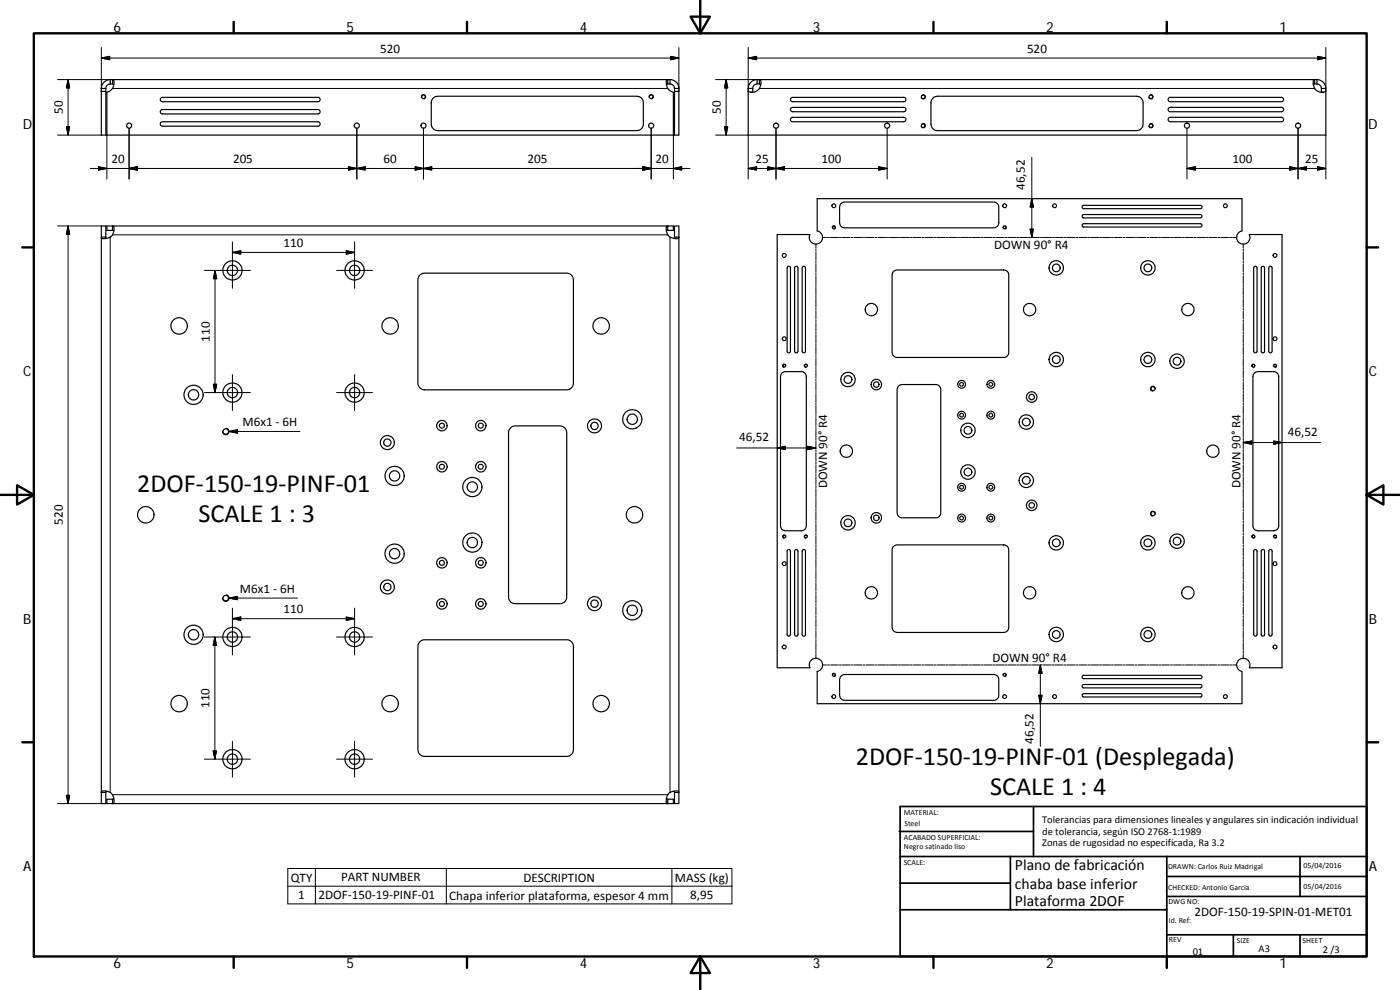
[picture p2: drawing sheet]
<svg xmlns="http://www.w3.org/2000/svg" width="420mm" height="297mm" viewBox="0 0 420 297" stroke-linecap="round" stroke-linejoin="round" font-family="sans-serif">
<g fill="none" stroke="#000" stroke-width=".36">
<path d="M30.4 26.5v.9M30.4 27.4v13.1h1.4v-13.1M30.4 26.5h1.4M30.4 27.4h1.4M31.8 26.5v.9M33.1 23.9h.7M33.1 25.2a1.37 1.37 0 0 0-1.3 1.3M33.1 25.2h.7M33.1 23.9a2.67 2.67 0 0 0-2.7 2.6M33.1 23.9v1.3M33.8 23.9h166.6M33.8 25.2l.4 .2"/>
<path d="M33.8 23.9v1.3M48.2 29.4l.6-.2h46.6a.66 .66 0 0 1 .7 .7 .66 .66 0 0 1-.7 .6h-46.6a.65 .65 0 0 1-.7-.3 .65 .65 0 0 1 .1-.8zM48.2 33.1l.6-.2h46.6a.66 .66 0 0 1 .7 .6 .66 .66 0 0 1-.7 .7h-46.6a.65 .65 0 0 1-.7-.4 .65 .65 0 0 1 .1-.7zM48.2 36.7l.6-.2h46.6a.67 .67 0 0 1 .7 .7 .67 .67 0 0 1-.7 .7h-46.6a.67 .67 0 0 1-.7-.4 .67 .67 0 0 1 .1-.8zM130.1 29.3l1.3-.4h59.7a1.97 1.97 0 0 1 2 2v6.3a1.96 1.96 0 0 1-2 2h-59.7a2 2 0 0 1-2-2v-6.7zM200.4 23.9h.7M200.4 25.2l-.4 .2M200.4 23.9h-.1a2.59 2.59 0 0 0 1.8 3.7v12.9h-170v-12.9a2.68 2.68 0 0 0 1.8-3.7h-.1M200.4 25.2h.7M200.4 23.9v1.3M201.1 23.9a2.67 2.67 0 0 1 2.6 2.6M201.1 25.2a1.41 1.41 0 0 1 1.3 1.3"/>
<path d="M201.1 23.9v1.3M202.4 26.5v.9M202.4 26.5h1.3v.9h-1.3M203.7 27.4v13.1h-1.3v-13.1M224.5 27.4v13.1h173.4v-13.1M224.5 26.5h1.4M224.5 26.5v.9M225.2 27.6h.7M225.9 26.5v1.1M225.9 27.6v.1M227.2 23.9a2.71 2.71 0 0 0-2.7 2.6M227.2 23.9v1.3"/>
<path d="M227.2 23.9h.7M227.9 23.9h.1a2.64 2.64 0 0 1-.4 3 2.64 2.64 0 0 1-3.1 .5M227.9 25.2l.4 .2M227.9 23.9v1.3M227.9 23.9h166.6M227.9 25.2a1.54 1.54 0 0 0-2 1.3M237.4 35.4l.5-.2h33.3a.67 .67 0 0 1 .7 .7 .67 .67 0 0 1-.7 .6h-33.3a.67 .67 0 0 1-.6-.4 .67 .67 0 0 1 .1-.7zM237.4 32.4l.5-.2h33.3a.66 .66 0 0 1 .7 .7 .66 .66 0 0 1-.7 .6h-33.3a.67 .67 0 0 1-.6-.4 .67 .67 0 0 1 .1-.7zM237.4 29.4l.5-.2h33.3a.66 .66 0 0 1 .7 .7 .66 .66 0 0 1-.7 .6h-33.3a.66 .66 0 0 1-.6-.4 .66 .66 0 0 1 .1-.7zM280.1 29.3l1.3-.4h59.7a2 2 0 0 1 2 2v6.3a2 2 0 0 1-2 2h-59.7a2 2 0 0 1-2-2v-6.7zM350.7 32.4l.5-.2h33.4a.66 .66 0 0 1 .6 .7 .66 .66 0 0 1-.6 .6h-33.4a.66 .66 0 0 1-.6-.4 .66 .66 0 0 1 .1-.7zM350.7 35.4l.5-.2h33.4a.67 .67 0 0 1 .6 .7 .67 .67 0 0 1-.6 .6h-33.4a.66 .66 0 0 1-.6-.4 .66 .66 0 0 1 .1-.7z"/>
<path d="M350.7 29.4l.5-.2h33.4a.66 .66 0 0 1 .6 .7 .66 .66 0 0 1-.6 .6h-33.4a.65 .65 0 0 1-.6-.3 .65 .65 0 0 1 .1-.8zM394.5 23.9h.7M394.5 25.2h.7M394.5 23.9v1.3M394.5 25.2l-.3 .2M395.2 25.2a1.41 1.41 0 0 1 1.4 1.3M395.2 23.9v1.3M395.2 23.9a2.89 2.89 0 0 1 2.7 3.5 2.63 2.63 0 0 1-3-.5 2.63 2.63 0 0 1-.5-3h.1M396.6 26.5v1.1M396.6 27.6h.7M396.6 27.6v.1M396.6 26.5h1.3"/>
<path d="M30.4 67.8h1.4v3.3h-1.4zM31.8 71.1l.1 .4M33.8 67.8h166.6a1.17 1.17 0 0 0-.4 1.7 2.73 2.73 0 0 0 3.7 1.9v-.3M33.8 67.8v1.3M33.8 67.8h.1a2.55 2.55 0 0 1-.4 3 2.55 2.55 0 0 1-3.1 .5v166.5M33.8 69.1l.4 .2M33.8 67.8h-1.7v1.3h1.7M200.4 69.1l-.4 .2M200.4 67.8h1.7v1.3h-1.7zM202.4 71.1v-3.3h1.3v3.3M202.4 71.1h1.3M202.4 71.1l-.1 .4"/>
<path d="M203.7 71.1v166.7a1.11 1.11 0 0 0-1.6-.4 2.71 2.71 0 0 0-1.9 3.7h.2M233.2 70.4h9.9a1.99 1.99 0 0 0 1.1 2.7 1.99 1.99 0 0 0 2.6-1.3 1.99 1.99 0 0 0-1.6-2.5v-9.7h127.5v9.7a2 2 0 0 0-1.5 2.5 2 2 0 0 0 2.6 1.3 2 2 0 0 0 1.1-2.7h9.9v130h-9.9a2 2 0 0 0-1.1-2.8 2 2 0 0 0-2.6 1.4 2 2 0 0 0 1.5 2.5v9.6h-127.5v-9.6a2 2 0 0 0 1.6-2.5 2 2 0 0 0-2.6-1.4 2 2 0 0 0-1.1 2.8h-9.9zM252.4 61.1l1.1-.5h44.7a1.52 1.52 0 0 1 1.6 1.5v4.8a1.52 1.52 0 0 1-1.6 1.5h-44.7a1.56 1.56 0 0 1-1.5-1.5v-4.8zM324.9 67.2l35.3-.1a.5 .5 0 0 1 .5 .5 .5 .5 0 0 1-.5 .5h-35l-.4-.2zM324.9 64.5l35.3-.1a.51 .51 0 0 1 .5 .5 .51 .51 0 0 1-.5 .5h-35l-.4-.3zM324.9 61.7l35.3-.1a.5 .5 0 0 1 .5 .5 .5 .5 0 0 1-.5 .5h-35l-.4-.2zM126.1 82.4l1.3-.4h42.7a2.04 2.04 0 0 1 2 2v31a2.04 2.04 0 0 1-2 2h-42.7a2.01 2.01 0 0 1-2-2v-31l.3-1zM236.3 80.1l.5-.2 .4 .5v25a.5 .5 0 0 1-.5 .5 .5 .5 0 0 1-.5-.5zM238.6 80.1a.51 .51 0 0 1 .5-.2 .51 .51 0 0 1 .4 .5v25a.51 .51 0 0 1-.5 .5 .51 .51 0 0 1-.5-.5zM240.9 80.1l.6-.2 .2 .5v25a.5 .5 0 0 1-.5 .5 .5 .5 0 0 1-.5-.5zM268.2 81.4l1-.4h32a1.48 1.48 0 0 1 1.5 1.5v23.3a1.48 1.48 0 0 1-1.5 1.5h-32a1.56 1.56 0 0 1-1.5-1.5v-23.3zM376.4 80.1l.5-.2 .4 .5v25a.51 .51 0 0 1-.5 .5 .51 .51 0 0 1-.6-.5z"/>
<path d="M378.6 80.1a.5 .5 0 0 1 .6-.2 .5 .5 0 0 1 .3 .5v25a.5 .5 0 0 1-.5 .5 .5 .5 0 0 1-.5-.5zM380.9 80.1l.6-.2 .3 .5v25a.5 .5 0 0 1-.5 .5 .5 .5 0 0 1-.5-.5zM234.7 111.9l1-.4h4.8a1.48 1.48 0 0 1 1.5 1.5v44.8a1.52 1.52 0 0 1-1.5 1.5h-4.8a1.48 1.48 0 0 1-1.5-1.5v-44.8zM269.7 115.8l1.1-.4h10a1.48 1.48 0 0 1 1.5 1.5v37a1.45 1.45 0 0 1-1.5 1.5h-10a1.52 1.52 0 0 1-1.6-1.5v-37zM376.5 111.9l.7-.4h5.1a1.48 1.48 0 0 1 1.5 1.5v44.8a1.52 1.52 0 0 1-1.5 1.5h-4.8a1.52 1.52 0 0 1-1.5-1.5v-44.8zM153.3 128.3l1.3-.5h13.5a2.01 2.01 0 0 1 2 2v49.3a2 2 0 0 1-2 2h-13.5a1.97 1.97 0 0 1-2-2v-49.3l.1-.7zM236.3 165l.7-.1 .2 .5v25a.5 .5 0 0 1-.5 .5 .5 .5 0 0 1-.5-.5zM238.6 165l.6-.1 .3 .5v25a.51 .51 0 0 1-.5 .5 .51 .51 0 0 1-.5-.5zM240.9 165l.6-.1 .2 .5v25a.5 .5 0 0 1-.5 .5 .5 .5 0 0 1-.5-.5zM268.2 163.9l1-.4h32a1.45 1.45 0 0 1 1.5 1.5v23.3a1.52 1.52 0 0 1-1.5 1.5h-32a1.6 1.6 0 0 1-1.5-1.5v-23.3zM376.4 165l.6-.1 .3 .5v25a.51 .51 0 0 1-.5 .5 .51 .51 0 0 1-.6-.5zM378.6 165l.7-.1 .2 .5v25a.5 .5 0 0 1-.5 .5 .5 .5 0 0 1-.5-.5z"/>
<path d="M380.9 165l.6-.1 .3 .5v25a.5 .5 0 0 1-.5 .5 .5 .5 0 0 1-.5-.5zM126.1 192.4l1.3-.4h42.7a2.04 2.04 0 0 1 2 2v31a2.05 2.05 0 0 1-2 1.9h-42.7a1.97 1.97 0 0 1-2-1.9v-31l.1-.7zM252.2 203l1.3-.6h44.7a1.52 1.52 0 0 1 1.6 1.5v4.7a1.48 1.48 0 0 1-1.6 1.5h-44.7a1.52 1.52 0 0 1-1.5-1.5v-4.7zM324.9 202.8l35.3-.2a.5 .5 0 0 1 .5 .5 .5 .5 0 0 1-.5 .5h-35l-.4-.2zM324.9 205.5l35.3-.1a.51 .51 0 0 1 .5 .5 .51 .51 0 0 1-.5 .5h-35l-.4-.3zM324.9 208.2l35.3-.1a.51 .51 0 0 1 .5 .5 .51 .51 0 0 1-.5 .5h-35l-.4-.2zM30.4 237.8v-.1a2.55 2.55 0 0 1 3.1 .4 2.55 2.55 0 0 1 .4 3h-1.8v-1.3h1.7M30.4 237.8h1.4M31.8 237.8v3.3h-1.4v-3.3M31.9 237.4l-.1 .4M33.8 239.8v1.3h166.6M34.2 239.6l-.4 .2"/>
<path d="M200 239.6l.4 .2M200.4 239.8h1.7v1.3h-1.7M200.4 239.8v1.3M202.3 237.4l.1 .4M202.4 237.8h1.3v3.3h-1.3z"/>
<circle cx="38.8" cy="37.7" r=".77"/>
<circle cx="107.1" cy="37.7" r=".77"/>
<circle cx="127.1" cy="37.7" r=".76"/>
<circle cx="127.1" cy="29.1" r=".53"/>
<circle cx="195.4" cy="37.7" r=".77"/>
<circle cx="195.4" cy="29" r=".54"/>
<circle cx="232.9" cy="37.7" r=".77"/>
<circle cx="266.2" cy="37.7" r=".76"/>
<circle cx="277.1" cy="37.7" r=".55"/>
<circle cx="277.1" cy="29" r=".54"/>
<circle cx="345.4" cy="37.7" r=".54"/>
<circle cx="345.4" cy="29" r=".54"/>
<circle cx="356.2" cy="37.7" r=".77"/>
<circle cx="389.6" cy="37.7" r=".77"/>
<circle cx="235.4" cy="76.6" r=".57"/>
<circle cx="250.2" cy="61.7" r=".57"/>
<circle cx="250.3" cy="68.2" r=".41"/>
<circle cx="301.5" cy="68.2" r=".42"/>
<circle cx="301.5" cy="61.7" r=".57"/>
<circle cx="316.5" cy="61.7" r=".58"/>
<circle cx="367.8" cy="61.7" r=".57"/>
<circle cx="382.6" cy="76.6" r=".57"/>
<circle cx="53.8" cy="97.8" r="2.47"/>
<circle cx="69.8" cy="81.1" r="2.87"/>
<circle cx="69.8" cy="81.1" r="1.56"/>
<circle cx="106.4" cy="81.1" r="1.56"/>
<circle cx="106.4" cy="81.1" r="2.88"/>
<circle cx="117.1" cy="97.8" r="2.46"/>
<circle cx="180.4" cy="97.8" r="2.46"/>
<circle cx="261.5" cy="92.9" r="1.84"/>
<circle cx="309" cy="92.9" r="1.85"/>
<circle cx="317" cy="80.4" r="2.17"/>
<circle cx="317" cy="80.4" r="1.16"/>
<circle cx="344.5" cy="80.4" r="1.17"/>
<circle cx="344.5" cy="80.4" r="2.16"/>
<circle cx="356.5" cy="92.9" r="1.85"/>
<circle cx="58.1" cy="118.5" r="1.56"/>
<circle cx="58.1" cy="118.4" r="2.89"/>
<circle cx="69.7" cy="117.8" r="2.88"/>
<circle cx="69.8" cy="117.8" r="1.55"/>
<circle cx="106.4" cy="117.8" r="2.89"/>
<circle cx="106.4" cy="117.8" r="1.56"/>
<circle cx="235.3" cy="109.8" r=".41"/>
<circle cx="235.4" cy="101.6" r=".57"/>
<circle cx="241.9" cy="109.8" r=".42"/>
<circle cx="254.5" cy="113.9" r="1.17"/>
<circle cx="254.5" cy="113.9" r="2.16"/>
<circle cx="263" cy="115.4" r="1.58"/>
<circle cx="263" cy="115.4" r=".83"/>
<circle cx="288.6" cy="115.3" r=".56"/>
<circle cx="288.6" cy="115.3" r="1.18"/>
<circle cx="297.4" cy="115.3" r=".56"/>
<circle cx="297.4" cy="115.3" r="1.18"/>
<circle cx="309.6" cy="119.1" r=".82"/>
<circle cx="309.6" cy="119.1" r="1.57"/>
<circle cx="317" cy="107.9" r="2.17"/>
<circle cx="317" cy="107.9" r="1.16"/>
<circle cx="344.5" cy="107.9" r="1.16"/>
<circle cx="344.5" cy="107.9" r="2.17"/>
<circle cx="346" cy="116.6" r=".61"/>
<circle cx="353.2" cy="108.4" r="2.16"/>
<circle cx="353.2" cy="108.4" r="1.16"/>
<circle cx="376.1" cy="109.8" r=".4"/>
<circle cx="382.6" cy="109.8" r=".41"/>
<circle cx="382.6" cy="101.6" r=".57"/>
<circle cx="67.8" cy="129.5" r=".82"/>
<circle cx="116.3" cy="132.8" r="2.1"/>
<circle cx="116.3" cy="132.8" r="1.1"/>
<circle cx="132.6" cy="127.7" r=".75"/>
<circle cx="132.6" cy="127.7" r="1.56"/>
<circle cx="144.3" cy="127.7" r=".75"/>
<circle cx="144.3" cy="127.7" r="1.58"/>
<circle cx="178.4" cy="127.8" r="1.1"/>
<circle cx="178.4" cy="127.8" r="2.1"/>
<circle cx="189.8" cy="125.8" r="1.55"/>
<circle cx="189.8" cy="125.8" r="2.89"/>
<circle cx="254" cy="135.4" r="1.85"/>
<circle cx="288.6" cy="124.6" r=".56"/>
<circle cx="288.6" cy="124.6" r="1.17"/>
<circle cx="290.5" cy="129.1" r="1.17"/>
<circle cx="290.5" cy="129.1" r="2.16"/>
<circle cx="297.3" cy="124.6" r=".56"/>
<circle cx="297.4" cy="124.6" r="1.17"/>
<circle cx="308" cy="126.6" r="1.16"/>
<circle cx="308" cy="126.6" r="2.16"/>
<circle cx="364" cy="135.4" r="1.85"/>
<circle cx="43.8" cy="154.5" r="2.46"/>
<circle cx="118.4" cy="142.8" r="2.88"/>
<circle cx="118.4" cy="142.8" r="1.55"/>
<circle cx="132.6" cy="140" r=".75"/>
<circle cx="132.6" cy="140" r="1.57"/>
<circle cx="141.8" cy="146.1" r="1.56"/>
<circle cx="141.8" cy="146.1" r="2.88"/>
<circle cx="144.3" cy="140" r=".74"/>
<circle cx="144.3" cy="140" r="1.58"/>
<circle cx="190.4" cy="154.5" r="2.46"/>
<circle cx="254.5" cy="156.9" r="1.16"/>
<circle cx="254.5" cy="156.9" r="2.16"/>
<circle cx="263" cy="155.4" r="1.57"/>
<circle cx="263" cy="155.4" r=".83"/>
<circle cx="288.6" cy="146.2" r=".56"/>
<circle cx="288.6" cy="155.4" r=".56"/>
<circle cx="288.6" cy="146.2" r="1.17"/>
<circle cx="288.6" cy="155.4" r="1.18"/>
<circle cx="290.5" cy="141.6" r="2.16"/>
<circle cx="290.5" cy="141.6" r="1.16"/>
<circle cx="297.3" cy="146.2" r=".56"/>
<circle cx="297.3" cy="155.4" r=".56"/>
<circle cx="297.4" cy="146.2" r="1.17"/>
<circle cx="297.4" cy="155.4" r="1.18"/>
<circle cx="308" cy="144.1" r="1.17"/>
<circle cx="308" cy="144.1" r="2.16"/>
<circle cx="309.6" cy="151.6" r=".82"/>
<circle cx="309.6" cy="151.6" r="1.57"/>
<circle cx="346" cy="154.1" r=".61"/>
<circle cx="67.8" cy="179.4" r=".82"/>
<circle cx="116.3" cy="176.1" r="2.1"/>
<circle cx="116.3" cy="176.1" r="1.1"/>
<circle cx="118.4" cy="166.1" r="2.88"/>
<circle cx="118.4" cy="166.1" r="1.55"/>
<circle cx="132.6" cy="168.9" r=".75"/>
<circle cx="132.6" cy="168.9" r="1.57"/>
<circle cx="141.8" cy="162.8" r="1.56"/>
<circle cx="141.8" cy="162.8" r="2.89"/>
<circle cx="144.3" cy="168.9" r="1.58"/>
<circle cx="144.3" cy="168.9" r=".75"/>
<circle cx="235.3" cy="161" r=".41"/>
<circle cx="235.4" cy="169.1" r=".57"/>
<circle cx="241.9" cy="161" r=".42"/>
<circle cx="261.5" cy="177.9" r="1.84"/>
<circle cx="309" cy="177.9" r="1.85"/>
<circle cx="317" cy="162.9" r="2.16"/>
<circle cx="317" cy="162.9" r="1.16"/>
<circle cx="344.5" cy="162.9" r="2.15"/>
<circle cx="344.5" cy="162.9" r="1.16"/>
<circle cx="353.2" cy="162.4" r="2.16"/>
<circle cx="353.2" cy="162.4" r="1.16"/>
<circle cx="356.5" cy="177.9" r="1.85"/>
<circle cx="376.1" cy="161" r=".4"/>
<circle cx="382.6" cy="161" r=".41"/>
<circle cx="382.6" cy="169.1" r=".57"/>
<circle cx="58.1" cy="190.5" r="1.56"/>
<circle cx="58.1" cy="190.5" r="2.89"/>
<circle cx="69.7" cy="191.1" r="2.88"/>
<circle cx="69.8" cy="191.1" r="1.55"/>
<circle cx="106.4" cy="191.1" r="2.89"/>
<circle cx="106.4" cy="191.1" r="1.56"/>
<circle cx="132.6" cy="181.2" r=".75"/>
<circle cx="132.6" cy="181.2" r="1.56"/>
<circle cx="144.3" cy="181.2" r=".75"/>
<circle cx="144.3" cy="181.2" r="1.58"/>
<circle cx="178.4" cy="181.1" r="1.1"/>
<circle cx="178.4" cy="181.1" r="2.1"/>
<circle cx="189.8" cy="183.1" r="1.55"/>
<circle cx="189.8" cy="183.1" r="2.89"/>
<circle cx="235.4" cy="194.1" r=".57"/>
<circle cx="317" cy="190.4" r="2.17"/>
<circle cx="317" cy="190.4" r="1.16"/>
<circle cx="344.5" cy="190.4" r="1.17"/>
<circle cx="344.5" cy="190.4" r="2.16"/>
<circle cx="382.6" cy="194.1" r=".57"/>
<circle cx="53.8" cy="211.1" r="2.47"/>
<circle cx="117.1" cy="211.1" r="2.46"/>
<circle cx="180.4" cy="211.1" r="2.46"/>
<circle cx="250.2" cy="209" r=".57"/>
<circle cx="250.3" cy="202.5" r=".4"/>
<circle cx="301.5" cy="202.5" r=".41"/>
<circle cx="301.5" cy="209" r=".57"/>
<circle cx="316.5" cy="209" r=".58"/>
<circle cx="367.8" cy="209" r=".57"/>
<circle cx="69.7" cy="227.8" r="2.88"/>
<circle cx="69.8" cy="227.8" r="1.55"/>
<circle cx="106.4" cy="227.8" r="2.89"/>
<circle cx="106.4" cy="227.8" r="1.56"/>
</g>
<g fill="none" stroke="#000" stroke-width=".3">
<path d="M30.4 17.4l2.5-.5v1zM30.4 14.2v13.2M201.3 16.9l2.4 .5-2.4 .5zM203.7 17.4h-173.3M203.7 14.2v13.2M224.5 14.2v13.2M224.5 17.4l2.6-.5v1zM395.4 16.9l2.5 .5-2.5 .5zM397.9 14.2v13.2M397.9 17.4h-173.4M17.3 23.9h16.5M19.9 38h1l-.5 2.5z"/>
<path d="M20.4 23.9l.5 2.5h-1zM20.4 23.9v16.6M33.8 26.5h166.6M38.7 38.5v15.2M107.1 38.5v15.2M126.4 29.2a.67 .67 0 0 1 .6-.8 .67 .67 0 0 1 .8 .5 .67 .67 0 0 1-.6 .8M127.1 38.5v15.2M194.8 29.2a.67 .67 0 0 1 .5-.8 .67 .67 0 0 1 .8 .5 .67 .67 0 0 1-.6 .8M195.4 38.5v15.2M214.7 23.9h13.2M217.4 38h1l-.5 2.5zM217.9 23.9l.5 2.5h-1z"/>
<path d="M217.9 23.9v16.6M227.9 26.5h166.6M232.9 38.5v15.2M266.2 38.5v15.2M277 28.4a.67 .67 0 0 1 .7 .5 .67 .67 0 0 1-.5 .8 .67 .67 0 0 1-.8-.5M277 37a.67 .67 0 0 1 .7 .6 .67 .67 0 0 1-.5 .8 .67 .67 0 0 1-.8-.6M345.3 28.4a.67 .67 0 0 1 .8 .5 .67 .67 0 0 1-.6 .8 .67 .67 0 0 1-.8-.5M345.3 37a.67 .67 0 0 1 .7 .6 .67 .67 0 0 1-.5 .8 .67 .67 0 0 1-.8-.6M356.2 38.5v15.2M389.6 38.5v15.2M17.3 40.5h13.1M27.1 50.5h180"/>
<path d="M29.6 50l2.5 .5-2.5 .5zM32.1 40.5v13.2M38.7 50.5l2.6-.5v1zM104.6 50l2.5 .5-2.5 .5zM107.1 50.5l2.5-.5v1zM124.6 50l2.5 .5-2.5 .5zM127.1 50.5l2.5-.5v1zM192.9 50l2.5 .5-2.5 .5zM202.1 50.5l2.5-.5v1zM202.1 40.5v13.2M214.7 40.5h9.8v13.2M224.5 50.5l2.6-.5v1z"/>
<path d="M224.5 50.5h41.7M230.4 50l2.5 .5-2.5 .5zM232.9 50.5l2.5-.5v1zM263.7 50l2.5 .5-2.5 .5zM309.7 47.2v24M309.7 59.6l.4 2.5h-1zM356.2 50.5l2.5-.5v1zM356.2 50.5h41.7M387.1 50l2.5 .5-2.5 .5zM389.6 50.5l2.5-.5v1zM395.4 50l2.5 .5-2.5 .5zM397.9 40.5v13.2"/>
<path d="M17.3 67.8h13.1M20.4 67.8l.5 2.5h-1zM20.4 67.8v173.3M33.1 71.1v166.7M33.8 70.5h166.6M69.8 72.6v13.9M69.8 75.7l2.5-.5v1zM69.8 75.7h36.6M103.9 75.2l2.5 .5-2.5 .5zM106.4 72.6v13.9M201.1 71.1v166.7M244.9 73.3v1.1"/>
<path d="M244.9 74.7v.6M244.9 75.6v2.4M244.9 78.3v.6M244.9 79.2v2.3M246.9 71.2h1.1M248.4 71.2h.5M249.2 71.2h2.4M249.8 68.3a.5 .5 0 0 1 .4-.6 .5 .5 0 0 1 .5 .5 .5 .5 0 0 1-.4 .5M251.9 71.2h.6M252.8 71.2h2.4M255.4 71.2h.6M256.3 71.2h2.4"/>
<path d="M259 71.2h.6M259.9 71.2h2.3M262.6 71.2h.5M263.5 71.2h2.3M266.1 71.2h.6M267 71.2h2.4M269.6 71.2h.6M270.5 71.2h2.4M273.2 71.2h.6M274.1 71.2h2.3M276.7 71.2h.6M277.6 71.2h2.4"/>
<path d="M280.3 71.2h.6M281.2 71.2h2.4M283.8 71.2h.6M284.7 71.2h2.4M287.4 71.2h.6M288.3 71.2h2.3M290.9 71.2h.6M291.8 71.2h2.4M294.5 71.2h.6M295.4 71.2h2.4M298 71.2h.7M298.9 71.2h2.4"/>
<path d="M301 68.3a.49 .49 0 0 1 .4-.5 .49 .49 0 0 1 .6 .4 .49 .49 0 0 1-.4 .5M301.6 71.2h.6M302.5 71.2h2.4M305.1 71.2h.6M306 71.2h2.4M308.7 71.2h.6M309.1 68.7h1l-.4 2.5zM309.6 71.2h2.4M312.3 71.2h.6M313.1 71.2h2.4M315.8 71.2h.6M316.7 71.2h2.4"/>
<path d="M319.4 71.2h.5M320.2 71.2h2.4M322.9 71.2h.6M323.8 71.2h2.4M326.5 71.2h.6M327.4 71.2h2.3M330 71.2h.6M330.9 71.2h2.4M333.6 71.2h.5M334.4 71.2h2.4M337.1 71.2h.6M338 71.2h2.3"/>
<path d="M340.7 71.2h.5M341.6 71.2h2.3M344.2 71.2h.6M345.1 71.2h2.4M347.8 71.2h.5M348.6 71.2h2.4M351.3 71.2h.6M352.2 71.2h2.4M354.9 71.2h.5M355.8 71.2h2.3M358.4 71.2h.6M359.3 71.2h2.4"/>
<path d="M361.9 71.2h.7M362.8 71.2h2.4M365.5 71.2h.6M366.4 71.2h2.4M369.1 71.2h.5M369.9 71.2h1.2M373.1 73.3v1.1M373.1 74.7v.6M373.1 75.6v2.4M373.1 78.3v.6M373.1 79.2v2.3M61.4 81.1h13.8"/>
<path d="M64.5 81.1v36.7M64.5 81.1l.5 2.5h-1zM101 81.1h10.8M244.9 81.8v.6M244.9 82.7v2.4M244.9 85.4v.6M244.9 86.3v2.3M244.9 88.9v.6M244.9 89.8v2.4M244.9 92.5v.6M244.9 93.4v2.3M244.9 96v.6"/>
<path d="M244.9 96.9v2.4M244.9 99.6v.6M373.1 81.8v.6M373.1 82.7v2.4M373.1 85.4v.6M373.1 86.3v2.3M373.1 88.9v.6M373.1 89.8v2.4M373.1 92.5v.6M373.1 93.4v2.3M373.1 96v.6M373.1 96.9v2.4"/>
<path d="M373.1 99.6v.6M61.4 117.8h13.8M64 115.3h1l-.5 2.5zM69.8 112.4v10.8M101 117.8h10.8M106.4 112.4v10.8M235.8 109.9a.5 .5 0 0 0-.3-.6 .5 .5 0 0 0-.6 .4 .5 .5 0 0 0 .4 .5M242.4 109.9a.5 .5 0 0 0-.4-.7 .5 .5 0 0 0-.6 .4 .5 .5 0 0 0 .4 .6M244.9 100.5v2.3M244.9 103.1v.6M244.9 104v2.4M244.9 106.7v.6"/>
<path d="M244.9 107.6v2.3M244.9 110.2v.6M244.9 111.1v2.4M244.9 113.8v.6M244.9 114.7v2.3M244.9 117.3v.6M244.9 118.2v2.4M346.7 116.8a.75 .75 0 0 0-.6-.9 .75 .75 0 0 0-.8 .6 .75 .75 0 0 0 .6 .9M373.1 100.5v2.3M373.1 103.1v.6M373.1 104v2.4M373.1 106.7v.6"/>
<path d="M373.1 107.6v2.3M373.1 110.2v.6M373.1 111.1v2.4M373.1 113.8v.6M373.1 114.7v2.3M373.1 117.3v.6M373.1 118.2v2.4M375.6 109.9a.5 .5 0 0 1 .4-.7 .5 .5 0 0 1 .6 .4 .5 .5 0 0 1-.4 .6M382.2 109.9a.5 .5 0 0 1 .3-.6 .5 .5 0 0 1 .6 .4 .5 .5 0 0 1-.4 .5M67.9 128.5a1.01 1.01 0 0 1 .9 1.1 1.01 1.01 0 0 1-1.2 .8 1.01 1.01 0 0 1-.8-1.1M68.7 129.5l2.6-.6v1.1zM68.7 129.5h21.3"/>
<path d="M221.1 134.4h23.8M233.2 134.4l2.5-.5v1zM242.4 133.9l2.5 .5-2.5 .5zM244.9 120.9v.6M244.9 121.8v2.3M244.9 124.4v.6M244.9 125.3v2.4M244.9 128v.6M244.9 128.9v2.3M244.9 131.5v.6M244.9 132.4v2.4M244.9 135.1v.6"/>
<path d="M244.9 136v2.3M244.9 138.6v.6M244.9 139.5v2.4M373.1 120.9v.6M373.1 121.8v2.3M373.1 124.4v.6M373.1 125.3v2.4M373.1 128v.6M373.1 128.9v2.3M373.1 131.5v.6M373.1 132.4v2.4M373.1 135.1v.6"/>
<path d="M373.1 136v2.3M373.1 138.6v.6M373.1 139.5v2.4M373.1 132.8l2.5-.5v1zM373.1 132.8h23.2M382.3 132.3l2.5 .5-2.5 .5zM244.9 142.2v.6M244.9 143.1v2.3M244.9 145.7v.6M244.9 146.6v2.4M244.9 149.3v.6M244.9 150.2v2.3"/>
<path d="M244.9 152.8v.6M244.9 153.7v2.4M244.9 156.4v.6M244.9 157.3v2.3M244.9 159.9v.6M346.7 154.2a.75 .75 0 0 0-.6-.8 .75 .75 0 0 0-.8 .6 .75 .75 0 0 0 .6 .9M373.1 142.2v.6M373.1 143.1v2.3M373.1 145.7v.6M373.1 146.6v2.4M373.1 149.3v.6M373.1 150.2v2.3"/>
<path d="M373.1 152.8v.6M373.1 153.7v2.4M373.1 156.4v.6M373.1 157.3v2.3M373.1 159.9v.6M67.9 178.5a1 1 0 0 1 .8 1.1 1 1 0 0 1-1.1 .8 1 1 0 0 1-.8-1.1M68.7 179.5l2.6-.5v1zM68.7 179.5h20.6M235.8 161.1a.5 .5 0 0 0-.4-.6 .5 .5 0 0 0-.5 .4 .5 .5 0 0 0 .4 .6M242.4 161.1a.5 .5 0 0 0-.4-.6 .5 .5 0 0 0-.6 .4 .5 .5 0 0 0 .4 .6M244.9 160.8v2.4M244.9 163.5v.6"/>
<path d="M244.9 164.4v2.4M244.9 167v.6M244.9 167.9v2.4M244.9 170.6v.6M244.9 171.5v2.3M244.9 174.1v.6M244.9 175v2.4M244.9 177.7v.6M244.9 178.6v2.3M373.1 160.8v2.4M373.1 163.5v.6M373.1 164.4v2.4"/>
<path d="M373.1 167v.6M373.1 167.9v2.4M373.1 170.6v.6M373.1 171.5v2.3M373.1 174.1v.6M373.1 175v2.4M373.1 177.7v.6M373.1 178.6v2.3M375.6 161.1a.5 .5 0 0 1 .4-.6 .5 .5 0 0 1 .6 .4 .5 .5 0 0 1-.4 .6M382.2 161.1a.5 .5 0 0 1 .4-.6 .5 .5 0 0 1 .5 .4 .5 .5 0 0 1-.4 .6M61.3 191.1h13.9M64.5 191.1l.4 2.5h-.9z"/>
<path d="M64.5 191.1v36.7M69.8 182.5v14M69.8 185.6l2.5-.5v1zM69.8 185.6h36.6M101 191.1h10.8M103.9 185.1l2.5 .5-2.5 .5zM106.4 182.5v14M244.9 181.2v.6M244.9 182.1v2.4M244.9 184.8v.6M244.9 185.7v2.3M244.9 188.3v.6"/>
<path d="M244.9 189.2v2.4M244.9 191.9v.6M244.9 192.8v2.3M244.9 195.4v.6M244.9 196.3v1.2M246.9 199.5h1.1M248.4 199.5h.5M249.2 199.5h2.4M251.9 199.5h.6M252.8 199.5h2.4M255.4 199.5h.6M256.3 199.5h2.4"/>
<path d="M259 199.5h.6M259.9 199.5h2.3M262.6 199.5h.5M263.5 199.5h2.3M266.1 199.5h.6M267 199.5h2.4M269.6 199.5h.6M270.5 199.5h2.4M273.2 199.5h.6M274.1 199.5h2.3M276.7 199.5h.6M277.6 199.5h2.4"/>
<path d="M280.3 199.5h.6M281.2 199.5h2.4M283.8 199.5h.6M284.7 199.5h2.4M287.4 199.5h.6M288.3 199.5h2.3M290.9 199.5h.6M291.8 199.5h2.4M294.5 199.5h.6M295.4 199.5h2.4M298 199.5h.7M298.9 199.5h2.4"/>
<path d="M301.6 199.5h.6M302.5 199.5h2.4M305.1 199.5h.6M306 199.5h2.4M308.7 199.5h.6M309.6 199.5h2.4M312.2 199.5v24.4M312.2 199.5l.5 2.5h-1zM312.3 199.5h.6M313.1 199.5h2.4M315.8 199.5h.6M316.7 199.5h2.4"/>
<path d="M319.4 199.5h.5M320.2 199.5h2.4M322.9 199.5h.6M323.8 199.5h2.4M326.5 199.5h.6M327.4 199.5h2.3M330 199.5h.6M330.9 199.5h2.4M333.6 199.5h.5M334.4 199.5h2.4M337.1 199.5h.6M338 199.5h2.3"/>
<path d="M340.7 199.5h.5M341.6 199.5h2.3M344.2 199.5h.6M345.1 199.5h2.4M347.8 199.5h.5M348.6 199.5h2.4M351.3 199.5h.6M352.2 199.5h2.4M354.9 199.5h.5M355.8 199.5h2.3M358.4 199.5h.6M359.3 199.5h2.4"/>
<path d="M361.9 199.5h.7M362.8 199.5h2.4M365.5 199.5h.6M366.4 199.5h2.4M369.1 199.5h.5M369.9 199.5h1.2M373.1 181.2v.6M373.1 182.1v2.4M373.1 184.8v.6M373.1 185.7v2.3M373.1 188.3v.6M373.1 189.2v2.4"/>
<path d="M373.1 191.9v.6M373.1 192.8v2.3M373.1 195.4v.6M373.1 196.3v1.2M249.8 202.6a.5 .5 0 0 1 .4-.6 .5 .5 0 0 1 .5 .4 .5 .5 0 0 1-.4 .6M301 202.6a.49 .49 0 0 1 .4-.6 .49 .49 0 0 1 .6 .4 .49 .49 0 0 1-.4 .6M311.7 208.6h1l-.5 2.5zM19.9 238.6h1l-.5 2.5zM33.8 238.4h166.6M61.3 227.8h13.9M64 225.3h.9l-.4 2.5zM69.8 222.4v10.8"/>
<path d="M101 227.8h10.8M106.4 222.4v10.8M17.3 241.1h13.1M86.4 260.6h133.3v10.6h-133.3zM86.4 265.9h133.3M94.6 260.6v10.6M134 260.6v10.6M201.6 260.6v10.6"/>
</g>
<g fill="none" stroke="#000" stroke-width=".71">
<path d="M10.1 10h400.1v277h-400.1zM70.1 6.6v3.4M140.2 6.6v3.4M207.3 5h5.8l-2.9 5zM210.2 0v10M280.2 6.6v3.4M350.2 6.6v3.4M6.7 74.2h3.4M410.2 74.2h3.4M.2 148.5h9.9M5.1 145.6l5 2.9-5 2.9zM410.2 148.5l5-2.9v5.8z"/>
<path d="M410.2 148.5h9.9M6.7 222.7h3.4M410.2 222.7h3.4M70.1 287v3.4M140.2 287v3.4M210.2 287l2.9 5h-5.8zM210.2 287v10M280.2 287v3.4M350.2 287v3.4"/>
</g>
<g fill="none" stroke="#000" stroke-width=".51">
<path d="M269.8 249.5h40.4M270.1 257h140.1M270.1 242h140.1v45h-140.1zM303.2 257v16M310.2 242v15M350.2 257v30M390.2 257v12M270.1 273h80.1M270.1 265h33.1M350.2 269h60M350.2 263h60M350.2 280.5h60"/>
<path d="M370.2 280.5v6.5M390.2 280.5v6.5"/>
</g>
<g fill="#000" stroke="#000" stroke-width=".3">
<path d="M30.4 17.4l2.5-.5v1zM201.3 16.9l2.4 .5-2.4 .5zM224.5 17.4l2.6-.5v1zM395.4 16.9l2.5 .5-2.5 .5zM19.9 38h1l-.5 2.5zM20.4 23.9l.5 2.5h-1zM217.4 38h1l-.5 2.5zM217.9 23.9l.5 2.5h-1zM29.6 50l2.5 .5-2.5 .5zM38.7 50.5l2.6-.5v1zM104.6 50l2.5 .5-2.5 .5zM107.1 50.5l2.5-.5v1z"/>
<path d="M124.6 50l2.5 .5-2.5 .5zM127.1 50.5l2.5-.5v1zM192.9 50l2.5 .5-2.5 .5zM202.1 50.5l2.5-.5v1zM224.5 50.5l2.6-.5v1zM230.4 50l2.5 .5-2.5 .5zM232.9 50.5l2.5-.5v1zM263.7 50l2.5 .5-2.5 .5zM356.2 50.5l2.5-.5v1zM387.1 50l2.5 .5-2.5 .5zM389.6 50.5l2.5-.5v1zM395.4 50l2.5 .5-2.5 .5z"/>
<path d="M20.4 67.8l.5 2.5h-1zM69.8 75.7l2.5-.5v1zM103.9 75.2l2.5 .5-2.5 .5zM309.1 68.7h1l-.4 2.5zM309.7 59.6l.4 2.5h-1zM64.5 81.1l.5 2.5h-1zM64 115.3h1l-.5 2.5zM68.7 129.5l2.6-.6v1.1zM233.2 134.4l2.5-.5v1zM242.4 133.9l2.5 .5-2.5 .5zM373.1 132.8l2.5-.5v1zM382.3 132.3l2.5 .5-2.5 .5z"/>
<path d="M68.7 179.5l2.6-.5v1zM64.5 191.1l.4 2.5h-.9zM69.8 185.6l2.5-.5v1zM103.9 185.1l2.5 .5-2.5 .5zM311.7 208.6h1l-.5 2.5zM312.2 199.5l.5 2.5h-1zM19.9 238.6h1l-.5 2.5zM64 225.3h.9l-.4 2.5z"/>
</g>
<g font-size="7.9">
<text x="41.1" y="147.7">2DOF‐150‐19‐PINF‐01</text>
<text x="59.6" y="156.7">SCALE 1 : 3</text>
<text x="256.9" y="229.5">2DOF‐150‐19‐PINF‐01 (Desplegada)</text>
<text x="297.1" y="238.5">SCALE 1 : 4</text>
</g>
<g font-size="4.7">
<text x="304.6" y="261.2">Plano de fabricación</text>
<text x="304.6" y="266.6">chaba base inferior</text>
<text x="304.6" y="272">Plataforma 2DOF</text>
</g>
<g font-size="4.2">
<text x="34" y="9.6">6</text>
<text x="104" y="9.6">5</text>
<text x="174" y="9.6">4</text>
<text x="244" y="9.6">3</text>
<text x="314" y="9.6">2</text>
<text x="384" y="9.6">1</text>
<text x="6.8" y="38.7">D</text>
<text x="410.6" y="38.7">D</text>
<text x="7" y="112.9">C</text>
<text x="410.8" y="112.9">C</text>
<text x="7" y="187.1">B</text>
<text x="410.8" y="187.1">B</text>
<text x="7" y="261.3">A</text>
<text x="410.8" y="261.3">A</text>
<text x="34" y="290.4">6</text>
<text x="104" y="290.4">5</text>
<text x="174" y="290.4">4</text>
<text x="244" y="290.4">3</text>
<text x="314" y="290.4">2</text>
<text x="384" y="290.4">1</text>
</g>
<g font-size="3.9">
<text x="114.1" y="15.9">520</text>
<text x="308.2" y="15.9">520</text>
<text x="18.9" y="34.2" transform="rotate(-90 18.9 34.2)">50</text>
<text x="216.4" y="34.2" transform="rotate(-90 216.4 34.2)">50</text>
<text x="33.4" y="49">20</text>
<text x="69.9" y="49">205</text>
<text x="115.1" y="49">60</text>
<text x="158.3" y="49">205</text>
<text x="196.8" y="49">20</text>
<text x="226.7" y="49">25</text>
<text x="246.6" y="49">100</text>
<text x="369.9" y="49">100</text>
<text x="391.7" y="49">25</text>
<text x="307.5" y="56.9" transform="rotate(-90 307.5 56.9)">46,52</text>
<text x="85.1" y="74.2">110</text>
<text x="298.4" y="74.7">DOWN 90° R4</text>
<text x="63" y="102.5" transform="rotate(-90 63 102.5)">110</text>
<text x="72.8" y="127.9">M6x1 ‐ 6H</text>
<text x="386.5" y="130.7">46,52</text>
<text x="221.8" y="132.3">46,52</text>
<text x="248.2" y="146.6" transform="rotate(-90 248.2 146.6)">DOWN 90° R4</text>
<text x="372.3" y="146.6" transform="rotate(-90 372.3 146.6)">DOWN 90° R4</text>
<text x="18.9" y="157.4" transform="rotate(-90 18.9 157.4)">520</text>
<text x="72" y="177.9">M6x1 ‐ 6H</text>
<text x="85.1" y="184.1">110</text>
<text x="297.8" y="198.7">DOWN 90° R4</text>
<text x="62.9" y="212.4" transform="rotate(-90 62.9 212.4)">110</text>
<text x="310.1" y="223.2" transform="rotate(-90 310.1 223.2)">46,52</text>
<text x="87.3" y="264.5">QTY</text>
<text x="89.5" y="269.8">1</text>
<text x="95.6" y="269.8">2DOF‐150‐19‐PINF‐01</text>
<text x="102.4" y="264.5">PART NUMBER</text>
<text x="134.8" y="269.9">Chapa inferior plataforma, espesor 4 mm</text>
<text x="157.1" y="264.5">DESCRIPTION</text>
<text x="202.6" y="264.6">MASS (kg)</text>
<text x="207.2" y="269.8">8,95</text>
<text x="358.5" y="274.9">2DOF‐150‐19‐SPIN‐01‐MET01</text>
</g>
<g font-size="3.1">
<text x="312.8" y="246.8">Tolerancias para dimensiones lineales y angulares sin indicación individual</text>
<text x="312.8" y="250.4">de tolerancia, según ISO 2768‐1:1989</text>
<text x="312.8" y="254">Zonas de rugosidad no especificada, Ra 3.2</text>
<text x="357.9" y="286.4">01</text>
<text x="377.7" y="285.6">A3</text>
<text x="397" y="285.9">2 /3</text>
</g>
<g font-size="2.4">
<text x="271.2" y="244.4">MATERIAL:</text>
<text x="271.3" y="251.9">ACABADO SUPERFICIAL:</text>
<text x="271.4" y="247.9">Steel</text>
<text x="271.3" y="254.6">Negro satinado liso</text>
<text x="271.2" y="259.7">SCALE:</text>
<text x="350.6" y="260.8">DRAWN: Carlos Ruiz Madrigal</text>
<text x="391.2" y="260.6">05/04/2016</text>
<text x="350.6" y="267">CHECKED: Antonio Garcia</text>
<text x="391.2" y="266.6">05/04/2016</text>
<text x="350.7" y="271.4">DWG NO:</text>
<text x="350.8" y="276.8">Id. Ref:</text>
<text x="350.8" y="282.8">REV</text>
<text x="371.2" y="282.9">SIZE</text>
<text x="390.9" y="282.9">SHEET</text>
</g>
</svg>
